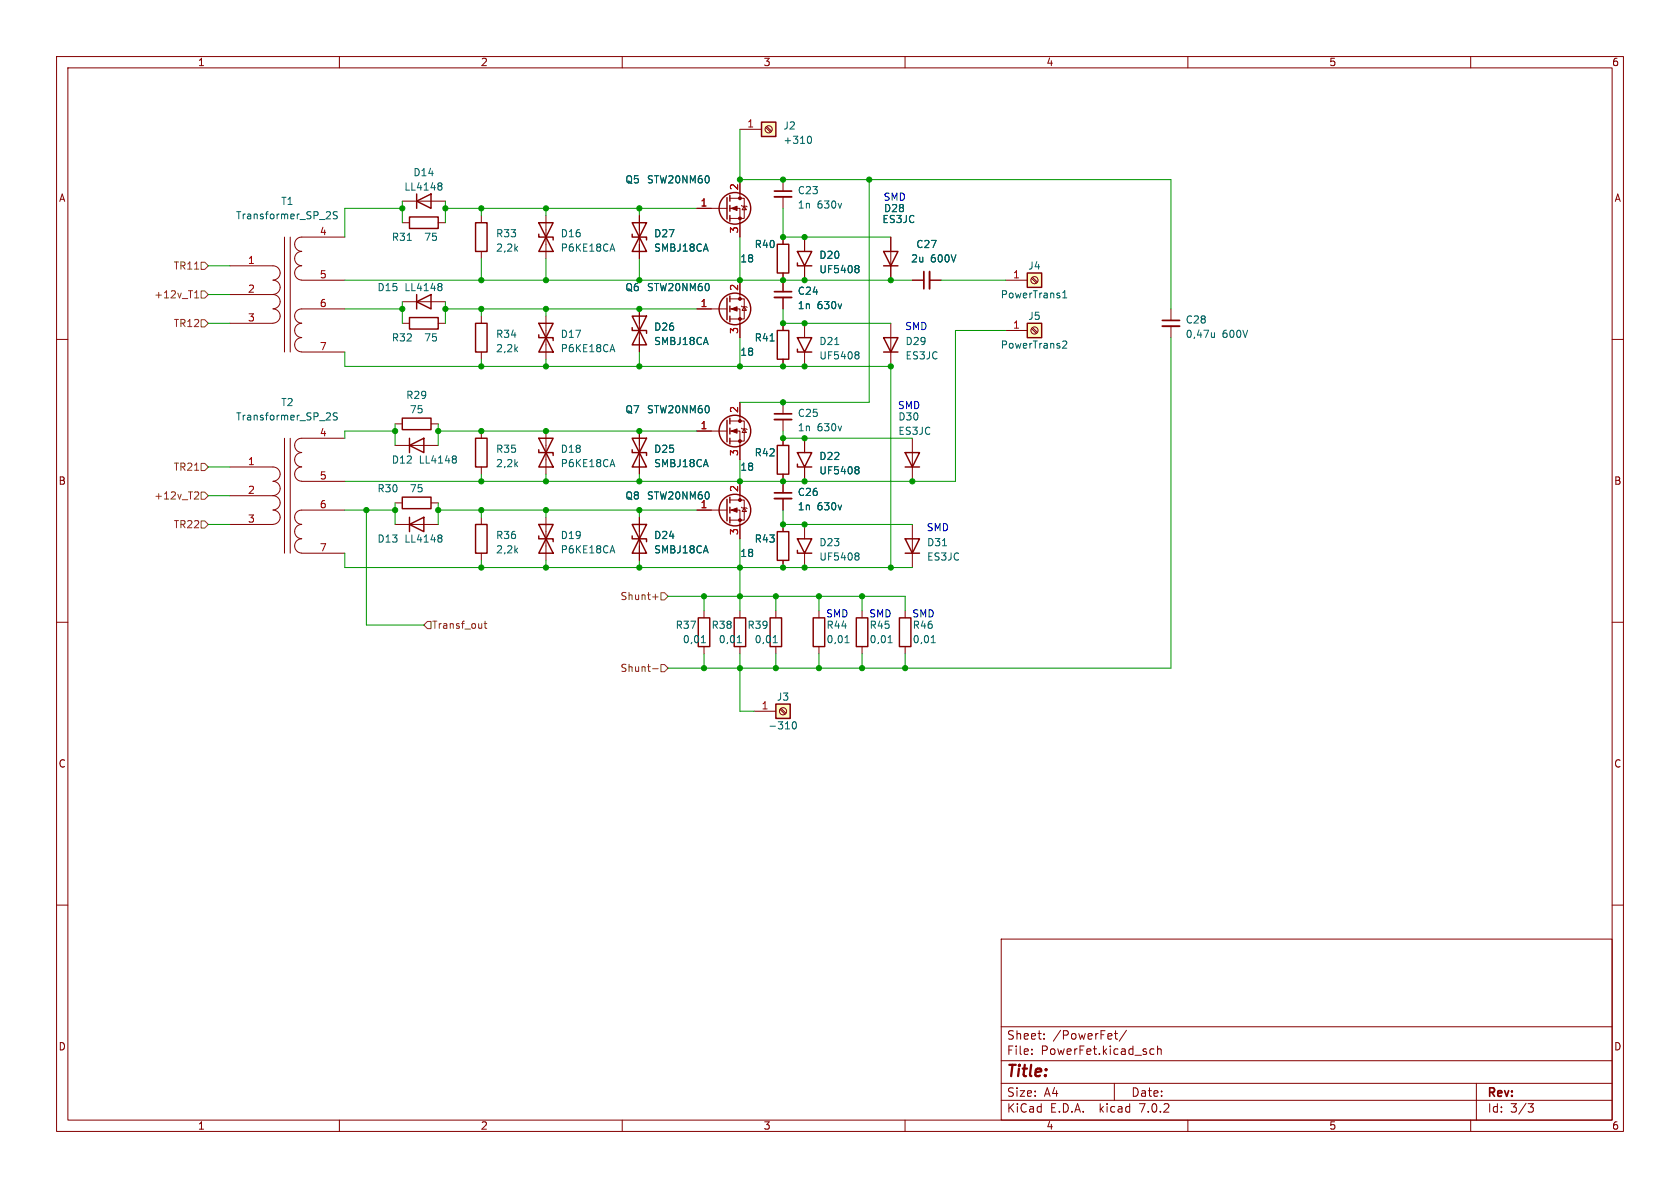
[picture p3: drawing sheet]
<svg xmlns="http://www.w3.org/2000/svg" width="297mm" height="210mm" viewBox="0 0 297 210" stroke-linecap="round" stroke-linejoin="round" font-family="sans-serif">
<g fill="none" stroke="#840000" stroke-width=".18">
<path d="M10 10h277v190h-277zM12 12h273v186h-273zM60 10v2M110 10v2M160 10v2M210 10v2M260 10v2M71.1 35.6h7.6M71.1 39.4h1.3M77.5 39.4h1.2M85.1 38.1v1.3M96.5 38.1v7.6"/>
<path d="M113 38.1v7.6M123.2 36.8h5.3M129 36.8h1.8v5.1M129 35.1h2.6v3.5h-2.6M130.8 31.8v3.3M130.8 22.9h3.8M131.1 36.3l.1 .1h.8l.1 .2M131.6 36.4l.4 .7h-.8zM135.4 22.5l.8 .9M135.5 22.4l.9 .8M138.4 31.8v2M138.4 34.8v2"/>
<path d="M10 60h2M40.6 47h7.7a1.26 1.26 0 0 1 1.2 1.2 1.26 1.26 0 0 1-1.2 1.3M40.6 52.1h7.7M48.3 54.6a1.26 1.26 0 0 1 1.2 1.3 1.26 1.26 0 0 1-1.2 1.2l-7.7 .1M48.3 52.1a1.26 1.26 0 0 1 1.2 1.2 1.26 1.26 0 0 1-1.2 1.3M48.3 49.5a1.26 1.26 0 0 1 1.2 1.3 1.26 1.26 0 0 1-1.2 1.2M50.3 41.9v20.3M51.3 41.9v20.3M53.3 59.7a1.26 1.26 0 0 0-1.2 1.2 1.26 1.26 0 0 0 1.2 1.3M53.3 44.5a1.27 1.27 0 0 0-1.2 1.2 1.27 1.27 0 0 0 1.2 1.3 1.26 1.26 0 0 0-1.2 1.2 1.26 1.26 0 0 0 1.2 1.3M53.3 49.5h7.7M61 54.6h-7.7a1.27 1.27 0 0 0-1.2 1.3 1.27 1.27 0 0 0 1.2 1.3 1.26 1.26 0 0 0-1.2 1.2 1.26 1.26 0 0 0 1.2 1.3"/>
<path d="M61 41.9h-7.7a1.26 1.26 0 0 0-1.2 1.3 1.26 1.26 0 0 0 1.2 1.2M71.1 57.2h1.3M71.1 53.3h7.6M77.5 57.2h1.2M85.1 44.5v1.2M85.1 55.9v1.3M96.5 55.9v7.6M113 54.6v7.6M123.2 54.6h5.3M129 54.6h1.8v5.1M129 52.8h2.6v3.6h-2.6M130.8 49.5v3.3"/>
<path d="M131.1 54.1l.1 .1h.8l.1 .2M131.6 54.2l.4 .7h-.8zM138.4 41.9v1.3M138.4 48.3v3.3M138.4 52.6v2M138.4 57.2v1.2M142.2 41.9v2.6M142.2 47v2.5M142.2 57.2v2.5M157.5 41.9v7.6M157.5 57.2v7.6M161.3 49.5h2"/>
<path d="M164.3 49.5h2.1M177.8 49.5h3.8M177.8 58.4h3.8M182.3 58.1l.9 .8M182.3 49.2l.9 .8M182.5 57.9l.9 .9M182.5 49l.9 .9M207 54.6v2M207 57.7v2M285 60h2M50.3 77.5v20.3M51.3 77.5v20.3"/>
<path d="M53.3 62.2h7.7M61 77.5h-7.7a1.27 1.27 0 0 0-1.2 1.2 1.27 1.27 0 0 0 1.2 1.3 1.26 1.26 0 0 0-1.2 1.3 1.26 1.26 0 0 0 1.2 1.2M69.8 78.7h7.7M69.8 74.9h1.3M76.2 74.9h1.3M85.1 62.2v1.3M85.1 76.2v1.3M96.5 76.2v7.6M113 76.2v7.6M123.2 76.2h5.3M129 76.2h1.8v5.1M129 74.4h2.6v3.6h-2.6"/>
<path d="M130.8 71.1v3.3M131.1 75.7l.1 .1h.8l.1 .1M131.6 75.8l.4 .7h-.8zM138.4 63.5v1.3M138.4 71.1v2.1M138.4 74.2v2M138.4 77.5v1.2M142.2 62.2v2.6M142.2 77.5v2.5M161.3 77.5v7.6M40.6 87.6h7.7a1.27 1.27 0 0 1 1.2 1.3 1.27 1.27 0 0 1-1.2 1.3 1.26 1.26 0 0 1 1.2 1.2 1.26 1.26 0 0 1-1.2 1.3M40.6 82.6h7.7a1.27 1.27 0 0 1 1.2 1.2 1.27 1.27 0 0 1-1.2 1.3 1.26 1.26 0 0 1 1.2 1.2 1.26 1.26 0 0 1-1.2 1.3"/>
<path d="M40.6 92.7h7.7M53.3 92.7a1.27 1.27 0 0 0-1.2 1.3 1.27 1.27 0 0 0 1.2 1.3 1.26 1.26 0 0 0-1.2 1.2 1.26 1.26 0 0 0 1.2 1.3M53.3 82.6a1.26 1.26 0 0 0-1.2 1.2 1.26 1.26 0 0 0 1.2 1.3h7.7M53.3 97.8h7.7M61 90.2h-7.7a1.26 1.26 0 0 0-1.2 1.2 1.26 1.26 0 0 0 1.2 1.3M69.8 92.7h7.7M69.8 88.9h1.3M76.2 88.9h1.3M85.1 82.6v1.2M85.1 91.4v1.3M85.1 97.8v1.3M96.5 91.4v7.7"/>
<path d="M113 91.4v7.7M123.2 90.2h5.3M129 90.2h1.8v5.1M129 88.4h2.6v3.5h-2.6M130.8 85.1v3.3M131.1 89.7l.1 .1h.8l.1 .1M131.6 89.8l.4 .6h-.8zM138.4 83.8v3.3M138.4 88.1v2.1M138.4 92.7v1.3M138.4 99.1v1.2M142.2 82.6v2.5"/>
<path d="M142.2 92.7v2.6M142.2 97.8v2.5M161.3 92.7v7.6M10 110h2M124.5 108v1.2M124.5 114.3v1.3M130.8 108v1.2M130.8 114.3v1.3M137.2 108v1.2M137.2 114.3v1.3M144.8 108v1.2M144.8 114.3v1.3"/>
<path d="M152.4 108v1.2M152.4 114.3v1.3M160 108v1.2M160 114.3v1.3M285 110h2M133.3 125.7h3.9M137.9 125.4l.9 .8M138.1 125.2l.8 .9M10 160h2M285 160h2M177 166h108v32h-108zM60 198v2"/>
<path d="M110 198v2M160 198v2M177 194.5h108M177 191.5h108M177 187.5h108M177 181.5h108M182.4 186.3v.1M182.4 185.5v.1M184.6 183.6v.1M184.6 182.8v.1M197 182.7h.6M197 191.5v3"/>
<path d="M197.2 182.2v1.3l.4 .2M199.1 182.1l-1.2 2M203.4 186.3l.2 .1 .4-.1M204 185.5l-.4-.1-.2 .1M204.6 185.5l.3-.1 .3 .1 .1 .9M204.6 184.9v1.5M210 198v2M260 198v2M261 191.5v6.5M270.1 195.1h1l-.5 .6 .4 .1 .1 .5-.3 .3h-.4"/>
<circle cx="135.9" cy="22.9" r=".63"/>
<circle cx="182.9" cy="49.5" r=".63"/>
<circle cx="182.9" cy="58.4" r=".63"/>
<circle cx="138.4" cy="125.7" r=".63"/>
</g>
<g fill="none" stroke="#840000" stroke-width=".25">
<path d="M72.4 38.4h5.1v2h-5.1zM73.7 35.6l2.5-1.3v2.5zM73.7 34.3v2.5M84.1 39.4h2v5.1h-2zM95.2 39.4h2.6l-1.3 2.5zM111.8 39.4l2.5 5.1h-2.5l2.5-5.1zM128.5 34.9v3.8M129 34.5v1.1M129 36.3v1M129 38.1v1M134.6 21.6h2.6v2.5h-2.6zM72.4 56.1h5.1v2.1h-5.1z"/>
<path d="M73.7 53.3l2.5-1.2v2.5zM73.7 52.1v2.5M84.1 57.2h2v5h-2zM95.2 41.4v.5h2.6v.5M95.2 57.2h2.6l-1.3 2.5zM95.2 59.2v.5h2.6v.5M96.5 41.9l1.3 2.6h-2.6zM96.5 59.7l1.3 2.5h-2.6zM111.8 57.9v.5h2.5v.5M111.8 55.9l2.5 5.1h-2.5l2.5-5.1zM111.8 41.4v.5h2.5v.5M128.5 52.7v3.8"/>
<path d="M129 52.3v1M129 54.1v1M129 55.9v1M137.4 43.2h2v5.1h-2zM137.4 58.4h2v5.1h-2zM141 46.5v.5h2.5M141 44.5h2.5l-1.3 2.5zM141 59.7h2.5l-1.3 2.5zM156.2 59.7h2.5l-1.2 2.5zM156.2 44.5h2.5l-1.2 2.5zM156.2 47h2.5M181.6 57.2h2.5v2.5h-2.5z"/>
<path d="M181.6 48.3h2.5v2.5h-2.5zM71.1 73.9h5.1v2h-5.1zM72.4 78.7l2.5-1.2v2.5zM72.4 77.5v2.5M84.1 77.5h2v5.1h-2zM95.2 77.5h2.6l-1.3 2.5zM95.2 79.5v.5h2.6v.5M111.8 79.5v.5h2.5v.5M111.8 77.5l2.5 5.1h-2.5l2.5-5.1zM128.5 74.3v3.8M129 73.9v1M129 75.7v1"/>
<path d="M129 77.5v1M137.4 78.7h2v5.1h-2zM141 61.7v.5h2.5M156.2 62.2h2.5M71.1 87.9h5.1v2h-5.1zM72.4 92.7l2.5-1.3v2.6zM72.4 91.4v2.6M84.1 92.7h2v5.1h-2zM95.2 92.7h2.6l-1.3 2.6zM95.2 94.7v.6h2.6v.5M96.5 95.3l1.3 2.5h-2.6zM96.5 80l1.3 2.6h-2.6z"/>
<path d="M111.8 94.7v.6h2.5v.5M111.8 92.7l2.5 5.1h-2.5l2.5-5.1zM128.5 88.3v3.8M129 87.9v1M129 89.7v1M129 91.4v1.1M137.4 94h2v5.1h-2zM141 82v.6h2.5M141 80h2.5l-1.3 2.6zM141 97.3v.5h2.5M141 95.3h2.5l-1.3 2.5zM160 80h2.6l-1.3 2.6z"/>
<path d="M160 95.3h2.6l-1.3 2.5zM160 82.6h2.6M160 97.8h2.6M123.4 109.2h2.1v5.1h-2.1zM129.8 109.2h2v5.1h-2zM136.1 109.2h2.1v5.1h-2.1zM143.8 109.2h2v5.1h-2zM151.4 109.2h2v5.1h-2zM159 109.2h2v5.1h-2zM137.2 124.5h2.5v2.5h-2.5z"/>
<circle cx="129.9" cy="36.8" r="2.79"/>
<circle cx="129.9" cy="54.6" r="2.79"/>
<circle cx="129.9" cy="76.2" r="2.79"/>
<circle cx="129.9" cy="90.2" r="2.79"/>
</g>
<g fill="none" stroke="#006464" stroke-width=".18">
<path d="M58.3 37.5l.1 .2v.3l-.8 .7h.8M59.6 37.5l-.5-.1-.2 .3 .1 .3 .6 .2v.4l-.2 .1-.5-.1M77.7 32.3h.2l.2 .3-.2 .3M77.7 32.9h.2M77.9 32.9l.2 .2v.3l-.2 .2h-.2M142.9 24.1h.1a.68 .68 0 0 1 .5 .6 .68 .68 0 0 1-.5 .7l-.1-.1M77.7 50.1h.2l.2 .3-.2 .3M77.7 50.7h.2M77.9 50.7l.2 .2v.2l-.2 .3h-.2M108.3 43.1l.4 1.3M151.6 46.9l.3 .3-.3 .3 .3 .2v.3l-.3 .2M187.9 52.7h.7"/>
<path d="M187.9 51.8l.3-.4v1.3M214.7 58.8v.8M214.7 59.5l-.4 .1M58.3 73l.1 .2v.3l-.8 .7h.8M59.6 73h-.5l-.1 .1v.4l.5 .2 .1 .3-.2 .2h-.5M108.3 60.9l.4 1.3M151.6 62.2l.3 .2-.3 .3 .3 .3v.2l-.3 .3M187.9 60.4l.5-.1 .2 .3-.8 .9h.8M77.7 94.6h.2l.2 .2-.2 .3M77.7 95.1h.2M77.9 95.1l.2 .3v.2l-.2 .2h-.2M80.2 80.6h.2l.3 .2-.3 .3"/>
<path d="M80.2 81.1h.2M80.4 81.1l.3 .3v.2l-.3 .3h-.2M108.3 96.5l.4 1.2M108.3 81.2l.4 1.3M151.6 82.5l.3 .2-.3 .3 .3 .3v.2l-.3 .3M151.6 97.7l.3 .3-.3 .3 .3 .2v.3l-.3 .2M124 113.6h.7M130.3 113.6h.8M136.7 113.6h.7M149.4 113.6h.7M157 113.6h.7M164.6 113.6h.8"/>
<path d="M140.2 127.7l.2-.1a.68 .68 0 0 1 .4 .6 .68 .68 0 0 1-.4 .7l-.2-.2-.1-.3z"/>
</g>
<g fill="#840000" stroke="#840000" stroke-width=".18">
<path d="M129.3 36.8l1-.4v.8z"/>
<path d="M129.3 90.2l1-.4v.8z"/>
<path d="M129.3 76.2l1-.4v.8z"/>
<path d="M129.3 54.6l1-.4v.8z"/>
<circle cx="130.8" cy="38.6" r=".25"/>
<circle cx="130.8" cy="35.1" r=".25"/>
<circle cx="130.8" cy="91.9" r=".25"/>
<circle cx="130.8" cy="88.4" r=".25"/>
<circle cx="130.8" cy="78" r=".25"/>
<circle cx="130.8" cy="74.4" r=".25"/>
<circle cx="130.8" cy="56.4" r=".25"/>
<circle cx="130.8" cy="52.8" r=".25"/>
</g>
<path d="M136.9 34.8h3.1M136.9 52.6h3.1M164.3 48v3.1M205.5 57.7h3M136.9 74.2h3.1M136.9 88.1h3.1" fill="none" stroke="#840000" stroke-width=".33"/>
<path d="M136.9 33.8h3.1M136.9 51.6h3.1M163.3 48v3.1M205.5 56.6h3M136.9 73.2h3.1M136.9 87.1h3.1" fill="none" stroke="#840000" stroke-width=".3"/>
<g fill="#ffffc2" stroke="#ffffc2" stroke-width=".18">
<path d="M134.6 21.6h2.6v2.5h-2.6z"/>
<path d="M181.6 57.2h2.5v2.5h-2.5z"/>
<path d="M137.2 124.5h2.5v2.5h-2.5z"/>
<path d="M181.6 48.3h2.5v2.5h-2.5z"/>
</g>
<g fill="none" stroke="#725600" stroke-width=".18">
<path d="M34.4 52.7h.7M34.4 51.8l.4-.4v1.3M35.6 46.4h.6l.6 .6-.6 .6h-.6zM35.6 56.5h.6l.6 .7-.6 .6h-.6zM35.6 51.4h.6l.6 .7-.6 .6h-.6zM34.6 86.9l.4 .1 .1 .3-.8 .9h.8M35.6 81.9h.6l.6 .7-.6 .6h-.6zM35.6 92.1h.6l.6 .6-.6 .6h-.6zM35.6 87h.6l.6 .6-.6 .7h-.6zM75.6 109.9h.6v1.2h-.6l-.7-.6zM85.6 110.2h.5M85.8 109.8v1.1l.3 .2"/>
<path d="M115.4 118.2h.9M115.4 105.5h.9M115.9 105v1M116.8 117.5h.7l.6 .6-.6 .6h-.7zM116.8 104.8h.7l.6 .6-.6 .6h-.7z"/>
</g>
<g fill="none" stroke="#009600" stroke-width=".18">
<path d="M71.1 36.8h-10.1v5.1M71.1 35.6v3.8M78.7 36.8h44.5M78.7 35.6v3.8M85.1 36.8v1.3M96.5 36.8v1.3M113 36.8v1.3M130.8 22.9v8.9h76.2v22.8M138.4 36.8v5.1h19.1M153.7 31.8v39.3h-22.9M36.8 47h3.8M36.8 57.2h3.8"/>
<path d="M36.8 52.1h3.8M61 54.6h10.1M61 49.5h100.3M71.1 53.3v3.9M78.7 54.6h44.5M78.7 53.3v3.9M85.1 45.7v3.8M85.1 54.6v1.3M96.5 45.7v3.8M96.5 54.6v1.3M113 45.7v3.8M130.8 41.9v7.6"/>
<path d="M130.8 59.7v5.1M138.4 54.6v2.6h19.1M166.4 49.5h11.4M177.8 58.4h-8.9v26.7h-107.9M207 59.7v58.4h-88.9M61 62.2v2.6h96.5v35.5M69.8 74.9v3.8M69.8 76.2h-8.8v1.3M77.5 76.2h45.7M77.5 74.9v3.8M85.1 63.5v1.3M96.5 63.5v1.3"/>
<path d="M113 62.2v2.6M138.4 76.2v1.3h22.9M36.8 92.7h3.8M36.8 87.6h3.8M36.8 82.6h3.8M61 97.8v2.5h100.3M61 90.2h8.8M64.8 90.2v20.3h10.1M69.8 88.9v3.8M77.5 90.2h45.7M77.5 88.9v3.8M85.1 83.8v1.3"/>
<path d="M85.1 90.2v1.2M85.1 99.1v1.2M96.5 83.8v1.3M96.5 90.2v1.2M96.5 99.1v1.2M113 83.8v1.3M113 90.2v1.2M113 99.1v1.2M130.8 81.3v3.8M130.8 95.3v12.7M138.4 90.2v2.5h22.9M118.1 105.4h41.9v2.6"/>
<path d="M124.5 105.4v2.6M124.5 115.6v2.5M130.8 115.6v10.1h2.5M137.2 105.4v2.6M137.2 115.6v2.5M144.8 105.4v2.6M144.8 115.6v2.5M152.4 105.4v2.6M152.4 115.6v2.5M160 115.6v2.5"/>
</g>
<g fill="#009600" stroke="#009600" stroke-width=".18">
<circle cx="96.5" cy="36.8" r=".46"/>
<circle cx="85.1" cy="85.1" r=".46"/>
<circle cx="96.5" cy="76.2" r=".46"/>
<circle cx="78.7" cy="54.6" r=".46"/>
<circle cx="85.1" cy="54.6" r=".46"/>
<circle cx="96.5" cy="54.6" r=".46"/>
<circle cx="96.5" cy="49.5" r=".46"/>
<circle cx="96.5" cy="64.8" r=".46"/>
<circle cx="85.1" cy="64.8" r=".46"/>
<circle cx="96.5" cy="85.1" r=".46"/>
<circle cx="77.5" cy="90.2" r=".46"/>
<circle cx="85.1" cy="90.2" r=".46"/>
<circle cx="85.1" cy="76.2" r=".46"/>
<circle cx="77.5" cy="76.2" r=".46"/>
<circle cx="64.8" cy="90.2" r=".46"/>
<circle cx="69.8" cy="90.2" r=".46"/>
<circle cx="113" cy="54.6" r=".46"/>
<circle cx="113" cy="49.5" r=".46"/>
<circle cx="138.4" cy="57.2" r=".46"/>
<circle cx="138.4" cy="71.1" r=".46"/>
<circle cx="130.8" cy="64.8" r=".46"/>
<circle cx="113" cy="36.8" r=".46"/>
<circle cx="138.4" cy="41.9" r=".46"/>
<circle cx="130.8" cy="49.5" r=".46"/>
<circle cx="85.1" cy="36.8" r=".46"/>
<circle cx="85.1" cy="49.5" r=".46"/>
<circle cx="69.8" cy="76.2" r=".46"/>
<circle cx="71.1" cy="54.6" r=".46"/>
<circle cx="78.7" cy="36.8" r=".46"/>
<circle cx="71.1" cy="36.8" r=".46"/>
<circle cx="113" cy="90.2" r=".46"/>
<circle cx="113" cy="100.3" r=".46"/>
<circle cx="130.8" cy="85.1" r=".46"/>
<circle cx="138.4" cy="77.5" r=".46"/>
<circle cx="142.2" cy="77.5" r=".46"/>
<circle cx="96.5" cy="100.3" r=".46"/>
<circle cx="85.1" cy="100.3" r=".46"/>
<circle cx="96.5" cy="90.2" r=".46"/>
<circle cx="113" cy="76.2" r=".46"/>
<circle cx="113" cy="64.8" r=".46"/>
<circle cx="113" cy="85.1" r=".46"/>
<circle cx="138.4" cy="100.3" r=".46"/>
<circle cx="142.2" cy="100.3" r=".46"/>
<circle cx="130.8" cy="100.3" r=".46"/>
<circle cx="124.5" cy="105.4" r=".46"/>
<circle cx="137.2" cy="105.4" r=".46"/>
<circle cx="144.8" cy="105.4" r=".46"/>
<circle cx="130.8" cy="118.1" r=".46"/>
<circle cx="124.5" cy="118.1" r=".46"/>
<circle cx="137.2" cy="118.1" r=".46"/>
<circle cx="130.8" cy="105.4" r=".46"/>
<circle cx="138.4" cy="64.8" r=".46"/>
<circle cx="138.4" cy="49.5" r=".46"/>
<circle cx="138.4" cy="85.1" r=".46"/>
<circle cx="138.4" cy="92.7" r=".46"/>
<circle cx="142.2" cy="49.5" r=".46"/>
<circle cx="130.8" cy="31.8" r=".46"/>
<circle cx="142.2" cy="41.9" r=".46"/>
<circle cx="138.4" cy="31.8" r=".46"/>
<circle cx="153.7" cy="31.8" r=".46"/>
<circle cx="142.2" cy="64.8" r=".46"/>
<circle cx="157.5" cy="64.8" r=".46"/>
<circle cx="142.2" cy="57.2" r=".46"/>
<circle cx="144.8" cy="118.1" r=".46"/>
<circle cx="152.4" cy="118.1" r=".46"/>
<circle cx="161.3" cy="85.1" r=".46"/>
<circle cx="142.2" cy="92.7" r=".46"/>
<circle cx="142.2" cy="85.1" r=".46"/>
<circle cx="152.4" cy="105.4" r=".46"/>
<circle cx="157.5" cy="100.3" r=".46"/>
<circle cx="160" cy="118.1" r=".46"/>
<circle cx="157.5" cy="49.5" r=".46"/>
</g>
<text font-size="2.8" fill="#840000" x="178" y="190.8">Title:</text>
<g font-size="2.1" fill="#840000">
<text x="178" y="183.9">Sheet:</text>
<text x="186.2" y="183.9">/PowerFet/</text>
<text x="178" y="186.6">File:</text>
<text x="184" y="186.6">PowerFet.kicad_sch</text>
<text x="178" y="196.8">KiCad</text>
<text x="178" y="194">Size:</text>
<text x="184.6" y="194">A4</text>
<text x="185.7" y="196.8">E.D.A.</text>
<text x="194.4" y="196.8">kicad</text>
<text x="200" y="194">Date:</text>
<text x="201.5" y="196.8">7.0.2</text>
<text x="263" y="194.2">Rev:</text>
<text x="263" y="196.8">Id:</text>
<text x="267" y="196.8">3/3</text>
</g>
<g font-size="1.8" fill="#840000">
<text x="35" y="11.8">1</text>
<text x="85" y="11.8">2</text>
<text x="135" y="11.8">3</text>
<text x="185" y="11.8">4</text>
<text x="235" y="11.8">5</text>
<text x="285" y="11.8">6</text>
<text x="10.4" y="35.8">A</text>
<text x="285.4" y="35.8">A</text>
<text x="10.3" y="85.8">B</text>
<text x="285.3" y="85.8">B</text>
<text x="10.3" y="135.8">C</text>
<text x="285.3" y="135.8">C</text>
<text x="10.3" y="185.8">D</text>
<text x="285.3" y="185.8">D</text>
<text x="35" y="199.8">1</text>
<text x="85" y="199.8">2</text>
<text x="135" y="199.8">3</text>
<text x="185" y="199.8">4</text>
<text x="235" y="199.8">5</text>
<text x="285" y="199.8">6</text>
</g>
<g font-size="1.8" fill="#a90000">
<text x="132" y="22.6">1</text>
<text x="130.6" y="33.7" transform="rotate(-90 130.6 33.7)">2</text>
<text x="56.5" y="41.7">4</text>
<text x="123.8" y="36.6">1</text>
<text x="130.6" y="41.3" transform="rotate(-90 130.6 41.3)">3</text>
<text x="43.8" y="46.7">1</text>
<text x="43.8" y="51.8">2</text>
<text x="56.5" y="49.3">5</text>
<text x="130.6" y="51.5" transform="rotate(-90 130.6 51.5)">2</text>
<text x="179" y="49.3">1</text>
<text x="43.8" y="56.9">3</text>
<text x="56.5" y="54.4">6</text>
<text x="123.8" y="54.4">1</text>
<text x="130.6" y="59.1" transform="rotate(-90 130.6 59.1)">3</text>
<text x="179" y="58.2">1</text>
<text x="56.5" y="62">7</text>
<text x="56.5" y="77.2">4</text>
<text x="123.8" y="75.9">1</text>
<text x="130.6" y="73.1" transform="rotate(-90 130.6 73.1)">2</text>
<text x="43.8" y="82.3">1</text>
<text x="130.6" y="80.7" transform="rotate(-90 130.6 80.7)">3</text>
<text x="43.8" y="87.4">2</text>
<text x="56.5" y="84.8">5</text>
<text x="56.5" y="89.9">6</text>
<text x="123.8" y="89.9">1</text>
<text x="130.6" y="87" transform="rotate(-90 130.6 87)">2</text>
<text x="43.8" y="92.5">3</text>
<text x="130.6" y="94.6" transform="rotate(-90 130.6 94.6)">3</text>
<text x="56.5" y="97.5">7</text>
<text x="134.6" y="125.5">1</text>
</g>
<g font-size="1.8" fill="#006464">
<text x="138.4" y="23.1">J2</text>
<text x="138.4" y="25.6">+310</text>
<text x="71.4" y="33.8">LL4148</text>
<text x="73" y="31.3">D14</text>
<text x="110.5" y="32.6">Q5</text>
<text x="114.3" y="32.6">STW20NM60</text>
<text x="141" y="34.5">C23</text>
<text x="41.7" y="38.9">Transformer_SP_2S</text>
<text x="49.6" y="36.4">T1</text>
<text x="141" y="37">1n</text>
<text x="144.4" y="37">630v</text>
<text x="155.9" y="39.6">ES3JC</text>
<text x="156.2" y="37.7">D28</text>
<text x="69.2" y="42.7">R31</text>
<text x="74.9" y="42.7">75</text>
<text x="87.6" y="42.1">R33</text>
<text x="87.6" y="44.6">2,2k</text>
<text x="99.1" y="42.1">D16</text>
<text x="99.1" y="44.6">P6KE18CA</text>
<text x="115.6" y="42.1">D27</text>
<text x="115.6" y="44.6">SMBJ18CA</text>
<text x="130.8" y="46.5">18</text>
<text x="133.4" y="44">R40</text>
<text x="144.8" y="45.9">D20</text>
<text x="161" y="46.5">2u</text>
<text x="161.9" y="44">C27</text>
<text x="164.5" y="46.5">600V</text>
<text x="181.7" y="47.8">J4</text>
<text x="66.7" y="51.6">D15</text>
<text x="71.4" y="51.6">LL4148</text>
<text x="110.5" y="51.6">Q6</text>
<text x="114.3" y="51.6">STW20NM60</text>
<text x="141" y="52.3">C24</text>
<text x="144.8" y="48.5">UF5408</text>
<text x="176.9" y="52.9">PowerTrans1</text>
<text x="87.6" y="59.9">R34</text>
<text x="99.1" y="59.9">D17</text>
<text x="115.6" y="58.6">D26</text>
<text x="141" y="54.8">1n</text>
<text x="144.4" y="54.8">630v</text>
<text x="181.7" y="56.7">J5</text>
<text x="209.6" y="57.3">C28</text>
<text x="209.6" y="59.9">0,47u</text>
<text x="216" y="59.9">600V</text>
<text x="69.2" y="60.5">R32</text>
<text x="74.9" y="60.5">75</text>
<text x="87.6" y="62.4">2,2k</text>
<text x="99.1" y="62.4">P6KE18CA</text>
<text x="115.6" y="61.2">SMBJ18CA</text>
<text x="130.8" y="63.1">18</text>
<text x="133.4" y="60.5">R41</text>
<text x="144.8" y="61.2">D21</text>
<text x="144.8" y="63.7">UF5408</text>
<text x="160" y="61.2">D29</text>
<text x="160" y="63.7">ES3JC</text>
<text x="176.9" y="61.8">PowerTrans2</text>
<text x="49.6" y="71.9">T2</text>
<text x="71.8" y="70.7">R29</text>
<text x="41.7" y="74.5">Transformer_SP_2S</text>
<text x="72.4" y="73.2">75</text>
<text x="110.5" y="73.2">Q7</text>
<text x="114.3" y="73.2">STW20NM60</text>
<text x="141" y="73.9">C25</text>
<text x="141" y="76.4">1n</text>
<text x="144.4" y="76.4">630v</text>
<text x="158.8" y="74.5">D30</text>
<text x="158.8" y="77">ES3JC</text>
<text x="69.2" y="82.1">D12</text>
<text x="74" y="82.1">LL4148</text>
<text x="87.6" y="80.2">R35</text>
<text x="87.6" y="82.7">2,2k</text>
<text x="99.1" y="80.2">D18</text>
<text x="99.1" y="82.7">P6KE18CA</text>
<text x="115.6" y="80.2">D25</text>
<text x="115.6" y="82.7">SMBJ18CA</text>
<text x="130.8" y="83.4">18</text>
<text x="133.4" y="80.8">R42</text>
<text x="144.8" y="81.5">D22</text>
<text x="66.7" y="87.2">R30</text>
<text x="72.4" y="87.2">75</text>
<text x="110.5" y="88.5">Q8</text>
<text x="114.3" y="88.5">STW20NM60</text>
<text x="141" y="87.8">C26</text>
<text x="144.8" y="84">UF5408</text>
<text x="87.6" y="95.4">R36</text>
<text x="99.1" y="95.4">D19</text>
<text x="115.6" y="95.4">D24</text>
<text x="141" y="90.4">1n</text>
<text x="144.4" y="90.4">630v</text>
<text x="66.7" y="96.1">D13</text>
<text x="71.4" y="96.1">LL4148</text>
<text x="87.6" y="98">2,2k</text>
<text x="99.1" y="98">P6KE18CA</text>
<text x="115.6" y="98">SMBJ18CA</text>
<text x="130.8" y="98.6">18</text>
<text x="133.4" y="96.1">R43</text>
<text x="144.8" y="96.7">D23</text>
<text x="144.8" y="99.3">UF5408</text>
<text x="163.8" y="96.7">D31</text>
<text x="163.8" y="99.3">ES3JC</text>
<text x="119.4" y="111.3">R37</text>
<text x="120.7" y="113.9">0,01</text>
<text x="125.7" y="111.3">R38</text>
<text x="127" y="113.9">0,01</text>
<text x="132.1" y="111.3">R39</text>
<text x="133.4" y="113.9">0,01</text>
<text x="146.1" y="111.3">R44</text>
<text x="146.1" y="113.9">0,01</text>
<text x="153.7" y="111.3">R45</text>
<text x="153.7" y="113.9">0,01</text>
<text x="161.3" y="111.3">R46</text>
<text x="161.3" y="113.9">0,01</text>
<text x="137.3" y="124">J3</text>
<text x="135.8" y="129.1">-310</text>
</g>
<g font-size="1.8" fill="#0000c2">
<text x="156.2" y="35.6">SMD</text>
<text x="160" y="58.4">SMD</text>
<text x="158.7" y="72.4">SMD</text>
<text x="163.8" y="94">SMD</text>
<text x="146" y="109.2">SMD</text>
<text x="153.7" y="109.2">SMD</text>
<text x="161.3" y="109.2">SMD</text>
</g>
<g font-size="1.8" fill="#725600">
<text x="30.6" y="47.8">TR11</text>
<text x="27.1" y="52.9">+12v_T1</text>
<text x="30.6" y="58">TR12</text>
<text x="30.6" y="83.4">TR21</text>
<text x="27.1" y="88.5">+12v_T2</text>
<text x="30.6" y="93.5">TR22</text>
<text x="109.6" y="106.2">Shunt+</text>
<text x="76.4" y="111.3">Transf_out</text>
<text x="109.6" y="118.9">Shunt-</text>
</g>
</svg>
